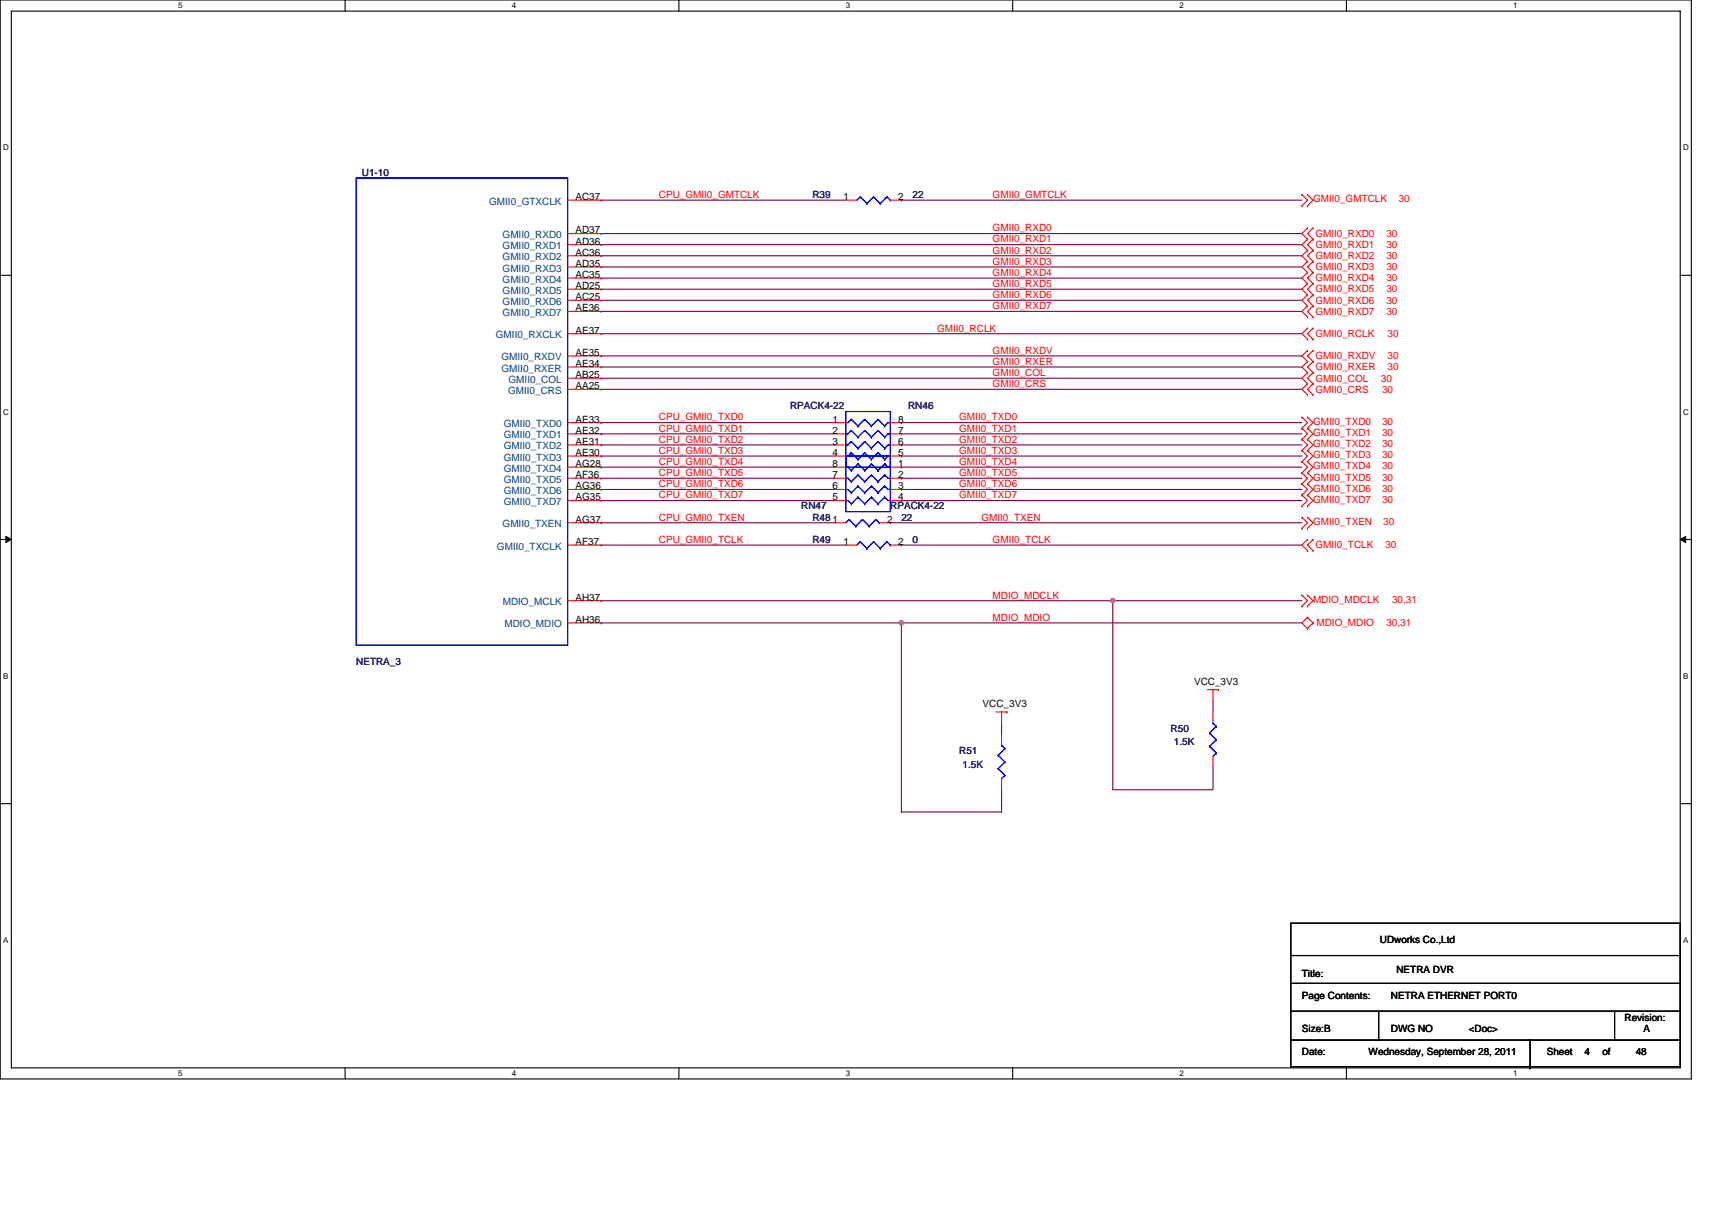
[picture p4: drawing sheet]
<svg xmlns="http://www.w3.org/2000/svg" width="297mm" height="210mm" viewBox="0 0 297 210" stroke-linecap="round" stroke-linejoin="round" font-family="sans-serif">
<path d="M0 0h293.5v187.2h-293.5zM2 1.9h289.5v183.4h-289.5z" fill="none" stroke="#000" stroke-width=".19"/>
<g fill="#fff">
<path d="M30.9 .2h.8v1.6h-.8z"/>
<path d="M30.9 185.5h.8v1.6h-.8z"/>
</g>
<path d="M59.9 0v1.9M59.9 185.3v1.9" fill="none" stroke="#000" stroke-width=".19"/>
<g fill="#fff">
<path d="M88.8 .2h.8v1.6h-.8z"/>
<path d="M88.8 185.5h.8v1.6h-.8z"/>
</g>
<path d="M117.8 0v1.9M117.8 185.3v1.9" fill="none" stroke="#000" stroke-width=".19"/>
<g fill="#fff">
<path d="M146.7 .2h.8v1.6h-.8z"/>
<path d="M146.7 185.5h.8v1.6h-.8z"/>
</g>
<path d="M175.7 0v1.9M175.7 185.3v1.9" fill="none" stroke="#000" stroke-width=".19"/>
<g fill="#fff">
<path d="M204.7 .2h.7v1.6h-.7z"/>
<path d="M204.7 185.5h.7v1.6h-.7z"/>
</g>
<path d="M233.6 0v1.9M233.6 185.3v1.9" fill="none" stroke="#000" stroke-width=".19"/>
<g fill="#fff">
<path d="M262.6 .2h.7v1.6h-.7z"/>
<path d="M262.6 185.5h.7v1.6h-.7z"/>
<path d="M.5 24.8h1v1.6h-1z"/>
<path d="M292 24.8h1v1.6h-1z"/>
<path d="M.5 70.7h1v1.5h-1z"/>
<path d="M292 70.7h1v1.5h-1z"/>
</g>
<path d="M0 47.8h2M291.5 47.8h2" fill="none" stroke="#000" stroke-width=".19"/>
<g fill="#fff">
<path d="M.5 116.5h.9v1.6h-.9z"/>
<path d="M292 116.5h.9v1.6h-.9z"/>
</g>
<path d="M0 93.6h2M291.5 93.6h2" fill="none" stroke="#000" stroke-width=".19"/>
<path d="M1 93.1l1 .5-1 .5zM291.5 93.6l1-.5v1z" fill="#000" stroke="#000" stroke-width=".17"/>
<g fill="#fff">
<path d="M.5 162.4h.9v1.5h-.9z"/>
<path d="M292 162.4h.9v1.5h-.9z"/>
</g>
<path d="M0 139.5h2M291.5 139.5h2M224 160.2h67.5v24.9h-67.5zM224 165.8h67.5M224 175.5h.1M224 175.5h67.5M224.2 170.6h67.3M239.2 175.5v5M280.1 175.5v5M224.2 180.5h67.3M265.5 185.3h.1M265.5 180.5v4.8" fill="none" stroke="#000" stroke-width=".19"/>
<g fill="none" stroke="#800040" stroke-width=".19">
<path d="M104.3 34.7h.1M104.3 34.7h42.4M156.4 34.7h.1M156.4 34.7h69.5M104.3 44.4h.1M104.3 46.3h.1M104.3 48.3h.1M104.3 50.2h.1M104.3 52.1h.1M104.3 54h.1M104.3 57.9h.1M104.3 40.5h.1"/>
<path d="M104.3 42.5h.1M104.3 44.4h121.6M104.3 46.3h121.6M104.3 48.3h121.6M104.3 50.2h121.6M104.3 52.1h121.6M104.3 54h121.6M104.3 57.9h121.6M104.3 40.5h121.6M104.3 42.5h121.6M104.3 67.6h.1M104.3 65.6h.1"/>
<path d="M104.3 61.8h.1M104.3 63.7h.1M104.3 73.3h.1M104.3 75.3h.1M104.3 77.2h.1M104.3 79.1h.1M104.3 67.6h121.6M104.3 65.6h121.6M104.3 61.8h121.6M104.3 63.7h121.6M104.3 73.3h40.5M104.3 75.3h40.5"/>
<path d="M104.3 77.2h40.5M104.3 79.1h40.5M156.4 73.3h.1M156.4 75.3h.1M156.4 77.2h.1M156.4 79.1h.1M156.4 73.3h69.5M156.4 75.3h69.5M156.4 77.2h69.5M156.4 79.1h69.5M104.3 90.7h.1M104.3 94.6h.1"/>
<path d="M104.3 81.1h.1M104.3 83h.1M104.3 84.9h.1M104.3 86.9h.1M104.3 90.7h40.5M104.3 94.6h42.4M104.3 81.1h40.5M104.3 83h40.5M104.3 84.9h40.5M104.3 86.9h40.5M154.5 90.7h.1M154.5 90.7h71.4"/>
<path d="M156.4 94.6h.1M156.4 81.1h.1M156.4 83h.1M156.4 84.9h.1M156.4 86.9h.1M156.4 94.6h69.5M156.4 81.1h69.5M156.4 83h69.5M156.4 84.9h69.5M156.4 86.9h69.5M104.3 104.2h.1M104.3 108.1h52.1v32.8h17.4v-3.8"/>
<path d="M104.3 108.1h.1M104.3 104.2h121.6M156.4 108.1h.1M156.4 108.1h69.5M193.1 104.2h.1M193.1 104.2v32.9h17.4v-3.9M173.8 125.5v1.9M210.5 121.6v1.9"/>
</g>
<g fill="#f0f" stroke="#f0f" stroke-width=".19">
<circle cx="193.1" cy="104.2" r=".38"/>
<circle cx="156.4" cy="108.1" r=".38"/>
</g>
<g fill="none" stroke="#f00" stroke-width=".19">
<path d="M98.5 34.7h5.8M146.7 34.7h2M154.5 34.7h1.9M225.9 35.7h.1M225.9 33.8h.1M225.9 33.8l1 .9-1 1M226.9 35.7h.1M226.9 33.8h.1M226.9 39.6h.1M226.9 33.8l.9 .9-.9 1M226.9 39.6l-1 .9 1 1M227.8 39.6h.1"/>
<path d="M227.8 39.6l-.9 .9 .9 1M98.5 57.9h5.8M98.5 40.5h5.8M98.5 42.5h5.8M98.5 44.4h5.8M98.5 46.3h5.8M98.5 48.3h5.8M98.5 50.2h5.8M98.5 52.1h5.8M98.5 54h5.8M226.9 41.5h.1M226.9 43.4h.1"/>
<path d="M226.9 45.4h.1M226.9 47.3h.1M226.9 49.2h.1M226.9 51.2h.1M226.9 53.1h.1M226.9 55h.1M226.9 56.9h.1M226.9 58.9h.1M226.9 41.5l-1 1 1 .9M226.9 43.4l-1 1 1 1M226.9 45.4l-1 .9 1 1M226.9 47.3l-1 1 1 .9"/>
<path d="M226.9 49.2l-1 1 1 1M226.9 51.2l-1 .9 1 1M226.9 53.1l-1 .9 1 1M226.9 56.9l-1 1 1 1M227.8 41.5h.1M227.8 43.4h.1M227.8 45.4h.1M227.8 47.3h.1M227.8 49.2h.1M227.8 51.2h.1M227.8 53.1h.1M227.8 55h.1"/>
<path d="M227.8 58.9h.1M227.8 56.9h.1M227.8 41.5l-.9 1 .9 .9M227.8 43.4l-.9 1 .9 1M227.8 45.4l-.9 .9 .9 1M227.8 47.3l-.9 1 .9 .9M227.8 49.2l-.9 1 .9 1M227.8 51.2l-.9 .9 .9 1M227.8 53.1l-.9 .9 .9 1M227.8 56.9l-.9 1 .9 1M98.5 65.6h5.8M98.5 67.6h5.8"/>
<path d="M98.5 61.8h5.8M98.5 63.7h5.8M98.5 73.3h5.8M98.5 75.3h5.8M98.5 77.2h5.8M98.5 79.1h5.8M144.8 73.3h1.9M144.8 75.3h1.9M144.8 77.2h1.9M144.8 79.1h1.9M154.5 73.3h1.9M154.5 75.3h1.9"/>
<path d="M154.5 77.2h1.9M154.5 79.1h1.9M225.9 74.3h.1M225.9 72.4h.1M225.9 76.2h.1M225.9 78.2h.1M225.9 72.4l1 .9-1 1M225.9 74.3l1 1-1 .9M225.9 76.2l1 1-1 1M225.9 78.2l1 .9-1 1M226.9 74.3h.1M226.9 72.4h.1"/>
<path d="M226.9 76.2h.1M226.9 78.2h.1M226.9 60.8h.1M226.9 62.7h.1M226.9 64.7h.1M226.9 66.6h.1M226.9 68.5h.1M226.9 72.4l.9 .9-.9 1M226.9 74.3l.9 1-.9 .9M226.9 76.2l.9 1-.9 1M226.9 78.2l.9 .9-.9 1M226.9 60.8l-1 1 1 .9"/>
<path d="M226.9 62.7l-1 1 1 1M226.9 66.6l-1 1 1 .9M226.9 64.7l-1 .9 1 1M227.8 62.7h.1M227.8 60.8h.1M227.8 64.7h.1M227.8 68.5h.1M227.8 66.6h.1M227.8 60.8l-.9 1 .9 .9M227.8 62.7l-.9 1 .9 1M227.8 66.6l-.9 1 .9 .9M227.8 64.7l-.9 .9 .9 1"/>
<path d="M98.5 94.6h5.8M98.5 81.1h5.8M98.5 83h5.8M98.5 84.9h5.8M98.5 86.9h5.8M98.5 90.7h5.8M144.8 81.1h1.9M144.8 83h1.9M144.8 84.9h1.9M144.8 86.9h1.9M144.8 90.7h1.9M146.7 94.6h2"/>
<path d="M152.5 90.7h2M154.5 94.6h1.9M154.5 81.1h1.9M154.5 83h1.9M154.5 84.9h1.9M154.5 86.9h1.9M225.9 80.1h.1M225.9 82h.1M225.9 84h.1M225.9 85.9h.1M225.9 87.8h.1M225.9 91.7h.1"/>
<path d="M225.9 89.8h.1M225.9 80.1l1 1-1 .9M225.9 82l1 1-1 1M225.9 84l1 .9-1 1M225.9 85.9l1 1-1 .9M225.9 89.8l1 .9-1 1M226.9 80.1h.1M226.9 82h.1M226.9 84h.1M226.9 85.9h.1M226.9 87.8h.1M226.9 93.6h.1"/>
<path d="M226.9 95.5h.1M226.9 91.7h.1M226.9 89.8h.1M226.9 80.1l.9 1-.9 .9M226.9 82l.9 1-.9 1M226.9 84l.9 .9-.9 1M226.9 85.9l.9 1-.9 .9M226.9 93.6l-1 1 1 .9M226.9 89.8l.9 .9-.9 1M227.8 95.5h.1M227.8 93.6h.1M227.8 93.6l-.9 1 .9 .9"/>
<path d="M98.5 104.2h5.8M98.5 108.1h5.8M209.5 119.7h1.9M210.5 119.7v1.9M211.4 119.7h.1M225.9 105.2h.1M225.9 103.3h.1M225.9 103.3l1 .9-1 1M226.9 105.2h.1M226.9 103.3h.1M226.9 107.1h.1M226.9 109.1h.1"/>
<path d="M226.9 103.3l.9 .9-.9 1M226.9 107.1l-1 1 1 1M226.9 107.1l.9 1M227.8 108.1h.1M227.8 108.1l-.9 1M172.8 123.5h1.9M173.8 123.5v2M173.8 127.4v1.9M173.8 135.1v2M174.7 123.5h.1M210.5 123.5v2M210.5 131.3v1.9"/>
</g>
<g fill="none" stroke="#00f" stroke-width=".19">
<path d="M61.8 30.9h36.7v81.1h-36.7zM149.3 34.2h.1M149.3 34.2l-.6 .5M149.3 34.2l1.1 1.1M150.4 35.3h.1M151.6 34.2h.1M151.6 34.2l-1.2 1.1M151.6 34.2l1.1 1.1M152.7 35.3h.1M153.9 34.2h.1M153.9 34.2l-1.2 1.1M153.9 34.2l.6 .5"/>
<path d="M154.5 34.7h.1M146.7 79.1h7.8v9.7h-7.8zM146.7 71.4h7.8v9.7h-7.8zM147.7 72.8h.1M147.7 74.7h.1M147.7 76.6h.1M147.7 78.6h.1M147.7 72.8l-.6 .5h-.4M147.7 74.7l-.6 .6h-.4M147.7 76.6l-.6 .6h-.4M147.7 78.6l-.6 .5h-.4M147.7 78.6l1.2 1.1"/>
<path d="M147.7 72.8l-.2 .2M147.7 74.7l-.2 .2M147.7 78.6l-.2 .2M147.7 72.8l1.2 1.1M147.7 74.7l1.2 1.2M147.7 76.6l1.2 1.2M148.9 73.9h.1M148.9 75.9h.1M148.9 77.8h.1M148.9 79.7h.1M150 72.8h.1M150 74.7h.1"/>
<path d="M150 76.6h.1M150 78.6h.1M150 72.8l-1.1 1.1M150 72.8l1.2 1.1M150 74.7l-1.1 1.2M150 74.7l1.2 1.2M150 76.6l-1.1 1.2M150 76.6l1.2 1.2M150 78.6l-1.1 1.1M150 78.6l1.2 1.1M151.2 73.9h.1M151.2 75.9h.1"/>
<path d="M151.2 77.8h.1M151.2 79.7h.1M152.3 72.8h.1M152.3 74.7h.1M152.3 76.6h.1M152.3 78.6h.1M152.3 72.8l-1.1 1.1M152.3 72.8l1.2 1.1M152.3 74.7l-1.1 1.2M152.3 74.7l1.2 1.2M152.3 76.6l-1.1 1.2M152.3 76.6l1.2 1.2"/>
<path d="M152.3 78.6l-1.1 1.1M152.3 78.6l1.2 1.1M153.5 73.9h.1M153.5 75.9h.1M153.5 77.8h.1M153.5 79.7h.1M154.5 73.3h-.4l-.6 .6M154.5 75.3h-.4l-.6 .6M154.5 77.2h-.4l-.6 .6M154.5 79.1h-.4l-.6 .6M154.5 79.1h.1M146.7 81.1h.4l.6 .6"/>
<path d="M146.7 83h.4l.6 .6M146.7 84.9h.4l.6 .6M146.7 86.9h.4l.6 .5M146.7 86.9h.1M147.3 90.1h.1M147.3 90.1l-.6 .6M147.3 90.1l1.2 1.2M147.7 81.7h.1M147.7 83.6h.1M147.7 85.5h.1M147.7 87.4h.1M148.5 91.3h.1"/>
<path d="M148.9 80.5h.1M148.9 82.4h.1M148.9 84.3h.1M148.9 86.3h.1M148.9 80.5l1.1 1.2M148.9 80.5l-1.2 1.2M148.9 82.4l1.1 1.2M148.9 82.4l-1.2 1.2M148.9 84.3l1.1 1.2M148.9 84.3l-1.2 1.2M148.9 86.3l1.1 1.1M148.9 86.3l-1.2 1.1"/>
<path d="M149.3 94h.1M149.3 94l-.6 .6M149.3 94l1.1 1.2M149.6 90.1h.1M149.6 90.1l-1.1 1.2M149.6 90.1l1.2 1.2M150 81.7h.1M150 83.6h.1M150 85.5h.1M150 87.4h.1M150.4 95.2h.1M150.8 91.3h.1"/>
<path d="M151.2 80.5h.1M151.2 82.4h.1M151.2 84.3h.1M151.2 86.3h.1M151.2 80.5l1.1 1.2M151.2 80.5l-1.2 1.2M151.2 82.4l1.1 1.2M151.2 82.4l-1.2 1.2M151.2 84.3l1.1 1.2M151.2 84.3l-1.2 1.2M151.2 86.3l1.1 1.1M151.2 86.3l-1.2 1.1"/>
<path d="M151.6 94h.1M151.6 94l-1.2 1.2M151.6 94l1.1 1.2M152 90.1h.1M152 90.1l-1.2 1.2M152 90.1l.5 .6M152.3 81.7h.1M152.3 83.6h.1M152.3 85.5h.1M152.3 87.4h.1M152.5 90.7h.1M152.7 95.2h.1"/>
<path d="M153.5 80.5h.1M153.5 82.4h.1M153.5 84.3h.1M153.5 86.3h.1M153.5 80.5l.6 .6h.4M153.5 82.4l.6 .6h.4M153.5 84.3l.6 .6h.4M153.5 86.3l.6 .6h.4M153.5 80.5l.2 .2M153.5 82.4l.2 .2M153.5 86.3l.2 .2M153.5 80.5l-1.2 1.2"/>
<path d="M153.5 82.4l-1.2 1.2M153.5 84.3l-1.2 1.2M153.5 86.3l-1.2 1.1M153.9 94h.1M153.9 94l-1.2 1.2M153.9 94l.6 .6M154.5 94.6h.1M173.2 133.4h.1M173.2 131.1h.1M173.2 133.4l1.1 1.1M173.2 131.1l1.1 1.1M173.8 129.3h.1"/>
<path d="M173.8 129.3l.5 .6M174.3 134.5h.1M174.3 132.2h.1M174.3 129.9h.1M174.3 134.5l-.5 .6M174.3 132.2l-1.1 1.2M174.3 129.9l-1.1 1.2M209.9 129.5h.1M209.9 127.2h.1M209.9 129.5l1.1 1.2M209.9 127.2l1.1 1.2M210.5 125.5h.1"/>
<path d="M210.5 125.5l.5 .5M211 130.7h.1M211 128.4h.1M211 126h.1M211 130.7l-.5 .6M211 128.4l-1.1 1.1M211 126l-1.1 1.2"/>
</g>
<g font-size="1.7" fill="#000080">
<text x="62.8" y="30.5">U1-10</text>
<text x="140.9" y="34.4">R39</text>
<text x="158.3" y="34.4">22</text>
<text x="137.1" y="71">RPACK4-22</text>
<text x="157.6" y="71">RN46</text>
<text x="139" y="88.4">RN47</text>
<text x="154.5" y="88.4">RPACK4-22</text>
<text x="140.9" y="94.2">R49</text>
<text x="140.9" y="90.3">R48</text>
<text x="156.4" y="90.3">22</text>
<text x="158.3" y="94.2">0</text>
<text x="61.8" y="115.4">NETRA_3</text>
<text x="166.4" y="130.9">R51</text>
<text x="203.1" y="127">R50</text>
<text x="203.7" y="129.3">1.5K</text>
<text x="167" y="133.2">1.5K</text>
</g>
<g font-size="1.7" fill="#004080">
<text x="84.9" y="35.5">GMII0_GTXCLK</text>
<text x="87.2" y="41.3">GMII0_RXD0</text>
<text x="87.2" y="43.2">GMII0_RXD1</text>
<text x="87.2" y="45.2">GMII0_RXD2</text>
<text x="87.2" y="47.1">GMII0_RXD3</text>
<text x="87.2" y="49">GMII0_RXD4</text>
<text x="87.2" y="51">GMII0_RXD5</text>
<text x="87.2" y="52.9">GMII0_RXD6</text>
<text x="86" y="58.7">GMII0_RXCLK</text>
<text x="87.2" y="54.8">GMII0_RXD7</text>
<text x="87" y="62.5">GMII0_RXDV</text>
<text x="87" y="64.5">GMII0_RXER</text>
<text x="88.2" y="68.3">GMII0_CRS</text>
<text x="88.2" y="66.4">GMII0_COL</text>
<text x="87.4" y="74.1">GMII0_TXD0</text>
<text x="87.4" y="76.1">GMII0_TXD1</text>
<text x="87.4" y="78">GMII0_TXD2</text>
<text x="87.4" y="79.9">GMII0_TXD3</text>
<text x="87.4" y="81.9">GMII0_TXD4</text>
<text x="87.4" y="83.8">GMII0_TXD5</text>
<text x="87.4" y="85.7">GMII0_TXD6</text>
<text x="87.4" y="87.7">GMII0_TXD7</text>
<text x="86.2" y="95.4">GMII0_TXCLK</text>
<text x="87.2" y="91.5">GMII0_TXEN</text>
<text x="87.2" y="105">MDIO_MCLK</text>
<text x="87.5" y="108.9">MDIO_MDIO</text>
</g>
<g font-size="1.7">
<text x="99.8" y="34.7">AC37</text>
<text x="146.3" y="34.7">1</text>
<text x="155.8" y="34.7">2</text>
<text x="99.8" y="40.5">AD37</text>
<text x="99.8" y="42.4">AD36</text>
<text x="99.8" y="44.4">AC36</text>
<text x="99.8" y="46.3">AD35</text>
<text x="99.8" y="48.2">AC35</text>
<text x="99.8" y="50.2">AD25</text>
<text x="99.8" y="52.1">AC25</text>
<text x="99.8" y="54">AE36</text>
<text x="99.8" y="57.9">AE37</text>
<text x="99.8" y="65.6">AB25</text>
<text x="99.8" y="61.7">AE35</text>
<text x="99.8" y="63.7">AE34</text>
<text x="99.8" y="67.5">AA25</text>
<text x="99.8" y="73.3">AE33</text>
<text x="99.8" y="75.3">AE32</text>
<text x="99.8" y="77.2">AE31</text>
<text x="144.4" y="73.3">1</text>
<text x="144.4" y="75.3">2</text>
<text x="144.4" y="77.2">3</text>
<text x="155.8" y="77.2">6</text>
<text x="155.8" y="75.3">7</text>
<text x="155.8" y="73.3">8</text>
<text x="99.8" y="79.1">AE30</text>
<text x="99.8" y="81">AG28</text>
<text x="99.8" y="83">AF36</text>
<text x="144.4" y="83">7</text>
<text x="144.4" y="81">8</text>
<text x="144.4" y="79.1">4</text>
<text x="155.8" y="81">1</text>
<text x="155.8" y="83">2</text>
<text x="155.8" y="79.1">5</text>
<text x="99.8" y="84.9">AG36</text>
<text x="99.8" y="86.8">AG35</text>
<text x="144.4" y="86.8">5</text>
<text x="144.4" y="84.9">6</text>
<text x="155.8" y="84.9">3</text>
<text x="155.8" y="86.8">4</text>
<text x="99.8" y="94.6">AF37</text>
<text x="99.8" y="90.7">AG37</text>
<text x="144.4" y="90.7">1</text>
<text x="146.3" y="94.6">1</text>
<text x="153.9" y="90.7">2</text>
<text x="155.8" y="94.6">2</text>
<text x="99.8" y="104.2">AH37</text>
<text x="99.8" y="108.1">AH36</text>
<text x="207.2" y="118.9">VCC_3V3</text>
<text x="170.5" y="122.8">VCC_3V3</text>
<text x="239.4" y="163.7">UDworks Co.,Ltd</text>
<text x="225.9" y="169.5">Title:</text>
<text x="225.9" y="173.4">Page Contents:</text>
<text x="241.3" y="173.4">NETRA ETHERNET PORT0</text>
<text x="242.3" y="168.9">NETRA DVR</text>
<text x="225.9" y="179.1">Size:B</text>
<text x="241.3" y="179.1">DWG NO</text>
<text x="254.8" y="179.1">&lt;Doc&gt;</text>
<text x="281.9" y="177.2">Revision:</text>
<text x="285.2" y="179.1">A</text>
<text x="225.9" y="183">Date:</text>
<text x="237.5" y="183">Wednesday, September 28, 2011</text>
<text x="268.4" y="183">Sheet</text>
<text x="274.9" y="183">4</text>
<text x="278" y="183">of</text>
<text x="283.8" y="183">48</text>
</g>
<g font-size="1.7" fill="#f00">
<text x="114.3" y="34.4">CPU_GMII0_GMTCLK</text>
<text x="172.2" y="34.4">GMII0_GMTCLK</text>
<text x="227.8" y="35.1">GMII0_GMTCLK</text>
<text x="242.7" y="35.1">30</text>
<text x="172.2" y="40.2">GMII0_RXD0</text>
<text x="228.2" y="41.1">GMII0_RXD0</text>
<text x="240.6" y="41.1">30</text>
<text x="172.2" y="44">GMII0_RXD2</text>
<text x="172.2" y="46">GMII0_RXD3</text>
<text x="172.2" y="47.9">GMII0_RXD4</text>
<text x="172.2" y="42.1">GMII0_RXD1</text>
<text x="228.2" y="43.1">GMII0_RXD1</text>
<text x="228.2" y="45">GMII0_RXD2</text>
<text x="228.2" y="46.9">GMII0_RXD3</text>
<text x="240.6" y="43.1">30</text>
<text x="240.6" y="45">30</text>
<text x="240.6" y="46.9">30</text>
<text x="172.2" y="49.8">GMII0_RXD5</text>
<text x="172.2" y="51.7">GMII0_RXD6</text>
<text x="172.2" y="53.7">GMII0_RXD7</text>
<text x="228.2" y="48.8">GMII0_RXD4</text>
<text x="228.2" y="50.8">GMII0_RXD5</text>
<text x="228.2" y="52.7">GMII0_RXD6</text>
<text x="240.6" y="48.8">30</text>
<text x="240.6" y="50.8">30</text>
<text x="240.6" y="52.7">30</text>
<text x="162.6" y="57.5">GMII0_RCLK</text>
<text x="228.2" y="54.6">GMII0_RXD7</text>
<text x="228.2" y="58.5">GMII0_RCLK</text>
<text x="240.6" y="54.6">30</text>
<text x="240.7" y="58.5">30</text>
<text x="172.2" y="65.3">GMII0_COL</text>
<text x="172.2" y="61.4">GMII0_RXDV</text>
<text x="172.2" y="63.3">GMII0_RXER</text>
<text x="228.2" y="62.4">GMII0_RXDV</text>
<text x="228.2" y="64.3">GMII0_RXER</text>
<text x="240.7" y="62.4">30</text>
<text x="240.7" y="64.3">30</text>
<text x="172.2" y="67.2">GMII0_CRS</text>
<text x="228.2" y="68.1">GMII0_CRS</text>
<text x="228.2" y="66.2">GMII0_COL</text>
<text x="239.6" y="66.2">30</text>
<text x="239.8" y="68.1">30</text>
<text x="114.3" y="73">CPU_GMII0_TXD0</text>
<text x="114.3" y="74.9">CPU_GMII0_TXD1</text>
<text x="114.3" y="76.8">CPU_GMII0_TXD2</text>
<text x="166.4" y="73">GMII0_TXD0</text>
<text x="166.4" y="74.9">GMII0_TXD1</text>
<text x="166.4" y="76.8">GMII0_TXD2</text>
<text x="227.8" y="73.7">GMII0_TXD0</text>
<text x="227.8" y="75.7">GMII0_TXD1</text>
<text x="227.8" y="77.6">GMII0_TXD2</text>
<text x="239.8" y="73.7">30</text>
<text x="239.8" y="75.7">30</text>
<text x="239.8" y="77.6">30</text>
<text x="114.3" y="78.8">CPU_GMII0_TXD3</text>
<text x="114.3" y="80.7">CPU_GMII0_TXD4</text>
<text x="114.3" y="82.6">CPU_GMII0_TXD5</text>
<text x="166.4" y="78.8">GMII0_TXD3</text>
<text x="166.4" y="80.7">GMII0_TXD4</text>
<text x="166.4" y="82.6">GMII0_TXD5</text>
<text x="227.8" y="79.5">GMII0_TXD3</text>
<text x="227.8" y="81.4">GMII0_TXD4</text>
<text x="227.8" y="83.4">GMII0_TXD5</text>
<text x="239.8" y="79.5">30</text>
<text x="239.8" y="81.4">30</text>
<text x="239.8" y="83.4">30</text>
<text x="114.3" y="84.6">CPU_GMII0_TXD6</text>
<text x="114.3" y="86.5">CPU_GMII0_TXD7</text>
<text x="166.4" y="84.6">GMII0_TXD6</text>
<text x="166.4" y="86.5">GMII0_TXD7</text>
<text x="227.8" y="85.3">GMII0_TXD6</text>
<text x="227.8" y="87.2">GMII0_TXD7</text>
<text x="239.8" y="85.3">30</text>
<text x="239.8" y="87.2">30</text>
<text x="114.3" y="90.3">CPU_GMII0_TXEN</text>
<text x="114.3" y="94.2">CPU_GMII0_TCLK</text>
<text x="170.3" y="90.3">GMII0_TXEN</text>
<text x="172.2" y="94.2">GMII0_TCLK</text>
<text x="227.8" y="91.1">GMII0_TXEN</text>
<text x="228.2" y="95.2">GMII0_TCLK</text>
<text x="240" y="91.1">30</text>
<text x="240.4" y="95.2">30</text>
<text x="172.2" y="107.7">MDIO_MDIO</text>
<text x="172.2" y="103.9">MDIO_MDCLK</text>
<text x="227.8" y="104.6">MDIO_MDCLK</text>
<text x="241.5" y="104.6">30,31</text>
<text x="228.4" y="108.7">MDIO_MDIO</text>
<text x="240.6" y="108.7">30,31</text>
</g>
<g font-size="1.4">
<text x="30.9" y="1.5">5</text>
<text x="88.8" y="1.5">4</text>
<text x="146.7" y="1.5">3</text>
<text x="204.7" y="1.5">2</text>
<text x="262.6" y="1.5">1</text>
<text x=".5" y="26.1">D</text>
<text x="292" y="26.1">D</text>
<text x=".5" y="71.9">C</text>
<text x="292" y="71.9">C</text>
<text x=".5" y="117.8">B</text>
<text x="292" y="117.8">B</text>
<text x=".5" y="163.6">A</text>
<text x="292" y="163.6">A</text>
<text x="30.9" y="186.8">5</text>
<text x="88.8" y="186.8">4</text>
<text x="146.7" y="186.8">3</text>
<text x="204.7" y="186.8">2</text>
<text x="262.6" y="186.8">1</text>
</g>
</svg>
